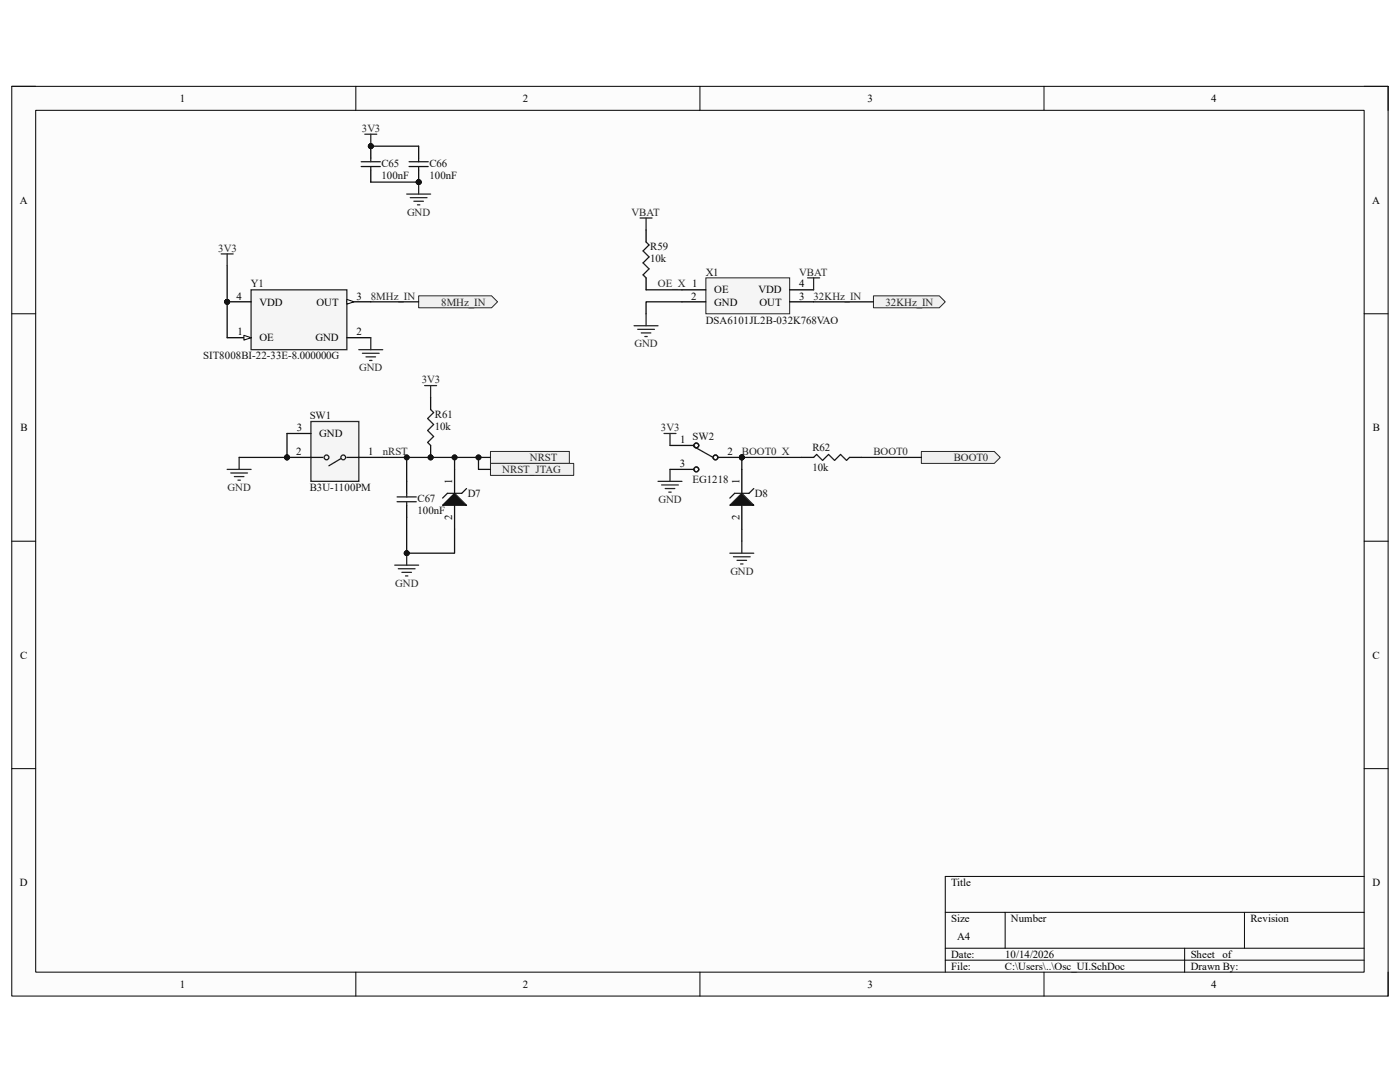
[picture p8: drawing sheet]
<svg xmlns="http://www.w3.org/2000/svg" width="279mm" height="216mm" viewBox="0 0 279 216" stroke-linecap="round" stroke-linejoin="round" font-family="sans-serif">
<path d="M2.3 17.2h274.7v181.6h-274.7z" fill-rule="evenodd" fill="#fcfcfc"/>
<path d="M2.3 17.2h274.7v181.6h-274.7z" fill="none" stroke="#000" stroke-width=".2"/>
<path d="M7.1 22h265.1v172h-265.1z" fill-rule="evenodd" fill="#fcfcfc"/>
<g fill="none" stroke="#000" stroke-width=".2">
<path d="M2.3 17.2h4.8M71 17.2v4.8M139.7 17.2v4.8M208.4 17.2v4.8M272.2 17.2h4.8v4.8M7.1 22h265.1v172h-265.1zM2.3 62.6h4.8M272.2 62.6h4.8M2.3 108h4.8M272.2 108h4.8M2.3 153.4h4.8M272.2 153.4h4.8"/>
<path d="M272.2 174.9h-83.6v19.1M71 194v4.8M139.7 194v4.8M188.6 182h83.6M188.6 189.2h83.6M188.6 191.6h83.6M200.6 182v7.2M208.4 194v4.8M236.4 189.2v4.8M248.4 182v7.2M277 194v4.8"/>
</g>
<circle cx="45.3" cy="60.2" r=".48" fill="#0e0e0e"/>
<circle cx="45.3" cy="60.2" r=".48" fill="none" stroke="#0e0e0e" stroke-width=".2"/>
<path d="M50.1 57.8h19.1v12h-19.1z" fill-rule="evenodd" fill="#f5f5f5"/>
<path d="M50.1 57.8h19.1v12h-19.1z" fill="none" stroke="#262626" stroke-width=".25"/>
<path d="M45.3 60.2h4.8" fill="none" stroke="#000" stroke-width=".25"/>
<circle cx="45.3" cy="60.2" r=".48" fill="#0e0e0e"/>
<circle cx="45.3" cy="60.2" r=".48" fill="none" stroke="#0e0e0e" stroke-width=".2"/>
<path d="M45.3 67.4h4.8" fill="none" stroke="#000" stroke-width=".25"/>
<path d="M48.7 66.9l1.4 .5-1.4 .5z" fill="#fbfbfb"/>
<path d="M48.7 66.9l1.4 .5-1.4 .5z" fill="none" stroke="#000" stroke-width=".2"/>
<path d="M69.2 60.2h4.8" fill="none" stroke="#000" stroke-width=".25"/>
<path d="M69.2 59.7l1.5 .5-1.5 .5z" fill="#fbfbfb"/>
<path d="M69.2 59.7l1.5 .5-1.5 .5z" fill="none" stroke="#000" stroke-width=".2"/>
<path d="M69.2 67.4h4.8" fill="none" stroke="#000" stroke-width=".25"/>
<path d="M44.1 50.7h2.4M45.3 50.7v2.4" fill="none" stroke="#262626" stroke-width=".25"/>
<path d="M83.6 59h14.5l1.2 1.2-1.2 1.2h-14.5z" fill-rule="evenodd" fill="#f0f0f0"/>
<path d="M83.6 59h14.5l1.2 1.2-1.2 1.2h-14.5z" fill="none" stroke="#262626" stroke-width=".2"/>
<circle cx="57.3" cy="91.3" r=".48" fill="#0e0e0e"/>
<circle cx="57.3" cy="91.3" r=".48" fill="none" stroke="#0e0e0e" stroke-width=".2"/>
<path d="M62.1 84.1h9.5v11.9h-9.5z" fill-rule="evenodd" fill="#f5f5f5"/>
<path d="M62.1 84.1h9.5v11.9h-9.5z" fill="none" stroke="#262626" stroke-width=".25"/>
<g fill="none" stroke="#1c1c1c" stroke-width=".25">
<path d="M62.1 91.3h2.3M68 91.5l-2.4 1.4M69.2 91.3h2.4"/>
<circle cx="65.2" cy="91.3" r=".48"/>
<circle cx="68.5" cy="91.3" r=".48"/>
</g>
<path d="M57.3 91.3h4.8M71.6 91.3h4.8" fill="none" stroke="#000" stroke-width=".25"/>
<circle cx="57.3" cy="91.3" r=".48" fill="#0e0e0e"/>
<circle cx="57.3" cy="91.3" r=".48" fill="none" stroke="#0e0e0e" stroke-width=".2"/>
<path d="M57.3 86.5h4.8" fill="none" stroke="#000" stroke-width=".25"/>
<path d="M45.3 93.7h4.8M46.1 94.4h3.3M46.8 95.1h1.9M47.5 95.8h.5M47.7 91.3v2.4" fill="none" stroke="#262626" stroke-width=".25"/>
<path d="M97.9 90.1h15.7v2.4h-15.7z" fill-rule="evenodd" fill="#f0f0f0"/>
<path d="M97.9 90.1h15.7v2.4h-15.7z" fill="none" stroke="#262626" stroke-width=".2"/>
<path d="M81.2 96v2.4M81.2 100.8v2.4" fill="none" stroke="#000" stroke-width=".25"/>
<path d="M79.3 99.2h3.8M81.2 98.4v.8M79.3 100.1h3.8M81.2 100.1v.7" fill="none" stroke="#1c1c1c" stroke-width=".25"/>
<path d="M78.8 112.8h4.8M79.5 113.5h3.3M80.2 114.2h1.9M80.9 114.9h.5M81.2 110.4v2.4" fill="none" stroke="#262626" stroke-width=".25"/>
<circle cx="81.2" cy="110.4" r=".48" fill="#0e0e0e"/>
<circle cx="81.2" cy="110.4" r=".48" fill="none" stroke="#0e0e0e" stroke-width=".2"/>
<path d="M140.9 55.4h16.7v7.2h-16.7z" fill-rule="evenodd" fill="#f5f5f5"/>
<path d="M140.9 55.4h16.7v7.2h-16.7z" fill="none" stroke="#262626" stroke-width=".2"/>
<path d="M136.1 57.8h4.8M157.6 57.8h4.8M136.1 60.2h4.8M157.6 60.2h4.8" fill="none" stroke="#000" stroke-width=".25"/>
<circle cx="74" cy="29.2" r=".48" fill="#0e0e0e"/>
<circle cx="74" cy="29.2" r=".48" fill="none" stroke="#0e0e0e" stroke-width=".2"/>
<path d="M74 29.2v2.4M74 33.9v2.4" fill="none" stroke="#000" stroke-width=".25"/>
<circle cx="74" cy="29.2" r=".48" fill="#0e0e0e"/>
<circle cx="74" cy="29.2" r=".48" fill="none" stroke="#0e0e0e" stroke-width=".2"/>
<path d="M72.1 33.2h3.8M72.1 32.3h3.8M74 31.6v.7M74 33.2v.7" fill="none" stroke="#1c1c1c" stroke-width=".25"/>
<path d="M72.8 26.8h2.4M74 26.8v2.4M126.5 65h4.8M127.3 65.7h3.3M128 66.4h1.9M128.7 67.2h.5M128.9 62.6v2.4" fill="none" stroke="#262626" stroke-width=".25"/>
<circle cx="74" cy="29.2" r=".48" fill="#0e0e0e"/>
<circle cx="74" cy="29.2" r=".48" fill="none" stroke="#0e0e0e" stroke-width=".2"/>
<circle cx="83.6" cy="36.3" r=".48" fill="#0e0e0e"/>
<circle cx="83.6" cy="36.3" r=".48" fill="none" stroke="#0e0e0e" stroke-width=".2"/>
<path d="M83.6 33.9v2.4" fill="none" stroke="#000" stroke-width=".25"/>
<circle cx="83.6" cy="36.3" r=".48" fill="#0e0e0e"/>
<circle cx="83.6" cy="36.3" r=".48" fill="none" stroke="#0e0e0e" stroke-width=".2"/>
<path d="M83.6 29.2v2.4" fill="none" stroke="#000" stroke-width=".25"/>
<path d="M81.6 33.2h3.9M81.6 32.3h3.9M83.6 31.6v.7M83.6 33.2v.7" fill="none" stroke="#1c1c1c" stroke-width=".25"/>
<path d="M81.2 38.7h4.7M81.9 39.4h3.3M83.6 36.3v2.4M82.6 40.2h1.9M83.3 40.9h.5" fill="none" stroke="#262626" stroke-width=".25"/>
<circle cx="83.6" cy="36.3" r=".48" fill="#0e0e0e"/>
<circle cx="83.6" cy="36.3" r=".48" fill="none" stroke="#0e0e0e" stroke-width=".2"/>
<path d="M71.6 69.8h4.8M72.3 70.5h3.4M73 71.2h2M73.8 71.9h.4M74 67.4v2.4" fill="none" stroke="#262626" stroke-width=".25"/>
<path d="M160 91.3h2.4M169.5 91.3h2.4" fill="none" stroke="#000" stroke-width=".25"/>
<path d="M162.4 91.3l.6-.6 1.2 1.2 1.2-1.2 1.2 1.2 1.1-1.2 1.2 1.2 .6-.6" fill="none" stroke="#1c1c1c" stroke-width=".25"/>
<circle cx="148" cy="91.3" r=".48" fill="#0e0e0e"/>
<circle cx="148" cy="91.3" r=".48" fill="none" stroke="#0e0e0e" stroke-width=".2"/>
<path d="M138.5 89.1l3.8 2.2" fill="none" stroke="#1c1c1c" stroke-width=".25"/>
<path d="M143.3 91.3h4.7" fill="none" stroke="#000" stroke-width=".25"/>
<circle cx="148" cy="91.3" r=".48" fill="#0e0e0e"/>
<circle cx="148" cy="91.3" r=".48" fill="none" stroke="#0e0e0e" stroke-width=".2"/>
<path d="M133.7 88.9h4.8M133.7 93.7h4.8" fill="none" stroke="#000" stroke-width=".25"/>
<g fill="none" stroke="#1c1c1c" stroke-width=".25">
<circle cx="139" cy="88.9" r=".48"/>
<circle cx="139" cy="93.7" r=".48"/>
<circle cx="142.8" cy="91.3" r=".48"/>
</g>
<path d="M131.3 96h4.8M132 96.8h3.4M132.5 86.5h2.4M132.8 97.5h1.9M133.5 98.2h.4M133.7 86.5v2.4M133.7 93.7v2.3" fill="none" stroke="#262626" stroke-width=".25"/>
<path d="M183.9 90.1h14.5l1.2 1.2-1.2 1.2h-14.5z" fill-rule="evenodd" fill="#f0f0f0"/>
<path d="M183.9 90.1h14.5l1.2 1.2-1.2 1.2h-14.5z" fill="none" stroke="#262626" stroke-width=".2"/>
<path d="M127.7 43.5h2.4M128.9 43.5v2.4M161.2 55.4h2.4M162.4 55.4v2.4" fill="none" stroke="#262626" stroke-width=".25"/>
<path d="M174.3 59h13.2l1.1 1.2-1.1 1.2h-13.2z" fill-rule="evenodd" fill="#f0f0f0"/>
<path d="M174.3 59h13.2l1.1 1.2-1.1 1.2h-13.2z" fill="none" stroke="#262626" stroke-width=".2"/>
<circle cx="148" cy="91.3" r=".48" fill="#0e0e0e"/>
<circle cx="148" cy="91.3" r=".48" fill="none" stroke="#0e0e0e" stroke-width=".2"/>
<path d="M90.7 93.7v4.7M90.7 100.8v4.8" fill="none" stroke="#000" stroke-width=".25"/>
<path d="M88.3 100.8l2.4-2.4 2.4 2.4z" fill="#1c1c1c"/>
<path d="M93.1 97.5l-1 .9h-2.8l-1 1M88.3 100.8l2.4-2.4 2.4 2.4z" fill="none" stroke="#1c1c1c" stroke-width=".25"/>
<path d="M148 93.7v4.7M148 100.8v4.8" fill="none" stroke="#000" stroke-width=".25"/>
<path d="M145.7 100.8l2.3-2.4 2.4 2.4z" fill="#1c1c1c"/>
<path d="M150.4 97.5l-.9 .9h-2.9l-.9 1M145.7 100.8l2.3-2.4 2.4 2.4z" fill="none" stroke="#1c1c1c" stroke-width=".25"/>
<path d="M145.7 110.4h4.7M146.4 111.1h3.3M147.1 111.8h1.9M147.8 112.5h.5M148 108v2.4" fill="none" stroke="#262626" stroke-width=".25"/>
<path d="M45.3 53.1v7.1" fill="none" stroke="#0e0e0e" stroke-width=".25"/>
<circle cx="45.3" cy="60.2" r=".48" fill="#0e0e0e"/>
<circle cx="45.3" cy="60.2" r=".48" fill="none" stroke="#0e0e0e" stroke-width=".2"/>
<path d="M45.3 60.2v7.2" fill="none" stroke="#0e0e0e" stroke-width=".25"/>
<circle cx="45.3" cy="60.2" r=".48" fill="#0e0e0e"/>
<circle cx="45.3" cy="60.2" r=".48" fill="none" stroke="#0e0e0e" stroke-width=".2"/>
<path d="M47.7 91.3h9.6" fill="none" stroke="#0e0e0e" stroke-width=".25"/>
<circle cx="57.3" cy="91.3" r=".48" fill="#0e0e0e"/>
<circle cx="57.3" cy="91.3" r=".48" fill="none" stroke="#0e0e0e" stroke-width=".2"/>
<path d="M57.3 86.5v4.8" fill="none" stroke="#0e0e0e" stroke-width=".25"/>
<circle cx="57.3" cy="91.3" r=".48" fill="#0e0e0e"/>
<circle cx="57.3" cy="91.3" r=".48" fill="none" stroke="#0e0e0e" stroke-width=".2"/>
<path d="M74 29.2h9.6M136.1 60.2h-7.2v2.4" fill="none" stroke="#0e0e0e" stroke-width=".25"/>
<circle cx="74" cy="29.2" r=".48" fill="#0e0e0e"/>
<circle cx="74" cy="29.2" r=".48" fill="none" stroke="#0e0e0e" stroke-width=".2"/>
<path d="M74 36.3h9.6" fill="none" stroke="#0e0e0e" stroke-width=".25"/>
<circle cx="83.6" cy="36.3" r=".48" fill="#0e0e0e"/>
<circle cx="83.6" cy="36.3" r=".48" fill="none" stroke="#0e0e0e" stroke-width=".2"/>
<path d="M148 91.3h12M171.9 91.3h12" fill="none" stroke="#0e0e0e" stroke-width=".25"/>
<circle cx="148" cy="91.3" r=".48" fill="#0e0e0e"/>
<circle cx="148" cy="91.3" r=".48" fill="none" stroke="#0e0e0e" stroke-width=".2"/>
<path d="M128.9 57.8h7.2M74 60.2h9.6M162.4 60.2h11.9M81.2 103.2v7.2" fill="none" stroke="#0e0e0e" stroke-width=".25"/>
<circle cx="81.2" cy="110.4" r=".48" fill="#0e0e0e"/>
<circle cx="81.2" cy="110.4" r=".48" fill="none" stroke="#0e0e0e" stroke-width=".2"/>
<path d="M81.2 91.3h16.7" fill="none" stroke="#0e0e0e" stroke-width=".25"/>
<circle cx="81.2" cy="91.3" r=".48" fill="#0e0e0e"/>
<circle cx="81.2" cy="91.3" r=".48" fill="none" stroke="#0e0e0e" stroke-width=".2"/>
<circle cx="85.9" cy="91.3" r=".48" fill="#0e0e0e"/>
<circle cx="85.9" cy="91.3" r=".48" fill="none" stroke="#0e0e0e" stroke-width=".2"/>
<circle cx="90.7" cy="91.3" r=".48" fill="#0e0e0e"/>
<circle cx="90.7" cy="91.3" r=".48" fill="none" stroke="#0e0e0e" stroke-width=".2"/>
<circle cx="95.5" cy="91.3" r=".48" fill="#0e0e0e"/>
<circle cx="95.5" cy="91.3" r=".48" fill="none" stroke="#0e0e0e" stroke-width=".2"/>
<path d="M76.4 91.3h4.8v4.7" fill="none" stroke="#0e0e0e" stroke-width=".25"/>
<circle cx="81.2" cy="91.3" r=".48" fill="#0e0e0e"/>
<circle cx="81.2" cy="91.3" r=".48" fill="none" stroke="#0e0e0e" stroke-width=".2"/>
<path d="M90.7 91.3v2.4" fill="none" stroke="#0e0e0e" stroke-width=".25"/>
<circle cx="90.7" cy="91.3" r=".48" fill="#0e0e0e"/>
<circle cx="90.7" cy="91.3" r=".48" fill="none" stroke="#0e0e0e" stroke-width=".2"/>
<path d="M90.7 105.6v4.8h-9.5" fill="none" stroke="#0e0e0e" stroke-width=".25"/>
<circle cx="81.2" cy="110.4" r=".48" fill="#0e0e0e"/>
<circle cx="81.2" cy="110.4" r=".48" fill="none" stroke="#0e0e0e" stroke-width=".2"/>
<path d="M148 91.3v2.4" fill="none" stroke="#0e0e0e" stroke-width=".25"/>
<circle cx="148" cy="91.3" r=".48" fill="#0e0e0e"/>
<circle cx="148" cy="91.3" r=".48" fill="none" stroke="#0e0e0e" stroke-width=".2"/>
<path d="M148 105.6v2.4" fill="none" stroke="#0e0e0e" stroke-width=".25"/>
<path d="M97.9 92.5h16.6v2.4h-16.6z" fill-rule="evenodd" fill="#f0f0f0"/>
<path d="M97.9 92.5h16.6v2.4h-16.6z" fill="none" stroke="#262626" stroke-width=".2"/>
<path d="M95.5 91.3v2.4h2.4" fill="none" stroke="#0e0e0e" stroke-width=".25"/>
<circle cx="95.5" cy="91.3" r=".48" fill="#0e0e0e"/>
<circle cx="95.5" cy="91.3" r=".48" fill="none" stroke="#0e0e0e" stroke-width=".2"/>
<path d="M84.7 76.9h2.4M85.9 76.9v2.4" fill="none" stroke="#262626" stroke-width=".25"/>
<circle cx="85.9" cy="91.3" r=".48" fill="#0e0e0e"/>
<circle cx="85.9" cy="91.3" r=".48" fill="none" stroke="#0e0e0e" stroke-width=".2"/>
<path d="M85.9 79.3v2.4M85.9 88.9v2.4" fill="none" stroke="#000" stroke-width=".25"/>
<circle cx="85.9" cy="91.3" r=".48" fill="#0e0e0e"/>
<circle cx="85.9" cy="91.3" r=".48" fill="none" stroke="#0e0e0e" stroke-width=".2"/>
<path d="M128.9 48.3l.6 .6-1.2 1.2 1.2 1.2-1.2 1.2 1.2 1.2-1.2 1.1 .6 .6M85.9 81.7l.6 .6-1.2 1.2 1.2 1.2-1.2 1.2 1.2 1.2-1.2 1.2 .6 .6" fill="none" stroke="#1c1c1c" stroke-width=".25"/>
<path d="M128.9 45.9v2.4M128.9 55.4v2.4" fill="none" stroke="#000" stroke-width=".25"/>
<g font-size="2.2">
<text x="35.9" y="20.4">1</text>
<text x="104.4" y="20.4">2</text>
<text x="173.1" y="20.4">3</text>
<text x="241.7" y="20.4">4</text>
<text x="3.9" y="40.6">A</text>
<text x="273.9" y="40.6">A</text>
<text x="47.2" y="59.8">4</text>
<text x="71.1" y="59.8">3</text>
<text x="138" y="59.8">2</text>
<text x="142.5" y="58.5">OE</text>
<text x="151.3" y="58.5">VDD</text>
<text x="159.5" y="59.8">3</text>
<text x="159.5" y="57.4">4</text>
<text x="51.8" y="61">VDD</text>
<text x="63.2" y="61">OUT</text>
<text x="142.5" y="61">GND</text>
<text x="151.6" y="61">OUT</text>
<text x="47.4" y="66.9">1</text>
<text x="51.8" y="68.1">OE</text>
<text x="62.9" y="68.1">GND</text>
<text x="71.1" y="66.9">2</text>
<text x="4.1" y="86">B</text>
<text x="59.2" y="86">3</text>
<text x="63.7" y="87.2">GND</text>
<text x="135.8" y="88.4">1</text>
<text x="274" y="86">B</text>
<text x="59.1" y="90.8">2</text>
<text x="73.5" y="90.8">1</text>
<text x="135.7" y="93.2">3</text>
<text x="145.2" y="90.8">2</text>
<text x="90.3" y="96.5" transform="rotate(-90 90.3 96.5)">1</text>
<text x="147.6" y="96.5" transform="rotate(-90 147.6 96.5)">1</text>
<text x="90.3" y="103.7" transform="rotate(-90 90.3 103.7)">2</text>
<text x="147.6" y="103.7" transform="rotate(-90 147.6 103.7)">2</text>
<text x="4" y="131.4">C</text>
<text x="273.9" y="131.4">C</text>
<text x="4" y="176.8">D</text>
<text x="189.8" y="176.8">Title</text>
<text x="273.9" y="176.8">D</text>
<text x="189.8" y="184">Size</text>
<text x="201.8" y="184">Number</text>
<text x="249.6" y="184">Revision</text>
<text x="189.8" y="191.1">Date:</text>
<text x="191" y="187.5">A4</text>
<text x="200.6" y="191.1">10/14/2026</text>
<text x="237.6" y="191.1">Sheet of</text>
<text x="35.9" y="197.1">1</text>
<text x="104.4" y="197.1">2</text>
<text x="173.1" y="197.1">3</text>
<text x="189.8" y="193.5">File:</text>
<text x="200.6" y="193.5">C:\Users\..\Osc_UI.SchDoc</text>
<text x="237.6" y="193.5">Drawn By:</text>
<text x="241.7" y="197.1">4</text>
</g>
<g font-size="2.2" fill="#262626">
<text x="72.2" y="26.3">3V3</text>
<text x="81.2" y="43.1">GND</text>
<text x="126" y="43.1">VBAT</text>
<text x="43.6" y="50.2">3V3</text>
<text x="74" y="59.8">8MHz_IN</text>
<text x="131.3" y="57.4">OE_X 1</text>
<text x="159.5" y="55">VBAT</text>
<text x="162.3" y="59.8">32KHz_IN</text>
<text x="88.1" y="61">8MHz_IN</text>
<text x="176.7" y="61">32KHz_IN</text>
<text x="126.6" y="69.3">GND</text>
<text x="71.7" y="74.1">GND</text>
<text x="84.2" y="76.5">3V3</text>
<text x="131.9" y="86">3V3</text>
<text x="76.4" y="90.8">nRST</text>
<text x="100.2" y="94.4">NRST_JTAG</text>
<text x="105.7" y="92">NRST</text>
<text x="148" y="90.8">BOOT0_X</text>
<text x="174.3" y="90.8">BOOT0</text>
<text x="190.3" y="92">BOOT0</text>
<text x="45.4" y="98">GND</text>
<text x="131.4" y="100.4">GND</text>
<text x="78.9" y="117.1">GND</text>
<text x="145.8" y="114.7">GND</text>
</g>
<g font-size="2.2" fill="#0e0e0e">
<text x="76.1" y="33.2">C65</text>
<text x="76.1" y="35.6">100nF</text>
<text x="85.7" y="33.2">C66</text>
<text x="85.7" y="35.6">100nF</text>
<text x="129.8" y="50">R59</text>
<text x="129.8" y="52.4">10k</text>
<text x="50.1" y="57.4">Y1</text>
<text x="140.8" y="55">X1</text>
<text x="140.8" y="64.6">DSA6101JL2B-032K768VAO</text>
<text x="40.6" y="71.7">SIT8008BI-22-33E-8.000000G</text>
<text x="61.8" y="83.7">SW1</text>
<text x="86.8" y="83.4">R61</text>
<text x="86.8" y="85.8">10k</text>
<text x="138.2" y="87.7">SW2</text>
<text x="162.1" y="90">R62</text>
<text x="162.1" y="94">10k</text>
<text x="61.8" y="98">B3U-1100PM</text>
<text x="83.3" y="100.1">C67</text>
<text x="93.3" y="99.2">D7</text>
<text x="138.2" y="96.3">EG1218</text>
<text x="150.7" y="99.2">D8</text>
<text x="83.3" y="102.5">100nF</text>
</g>
</svg>
